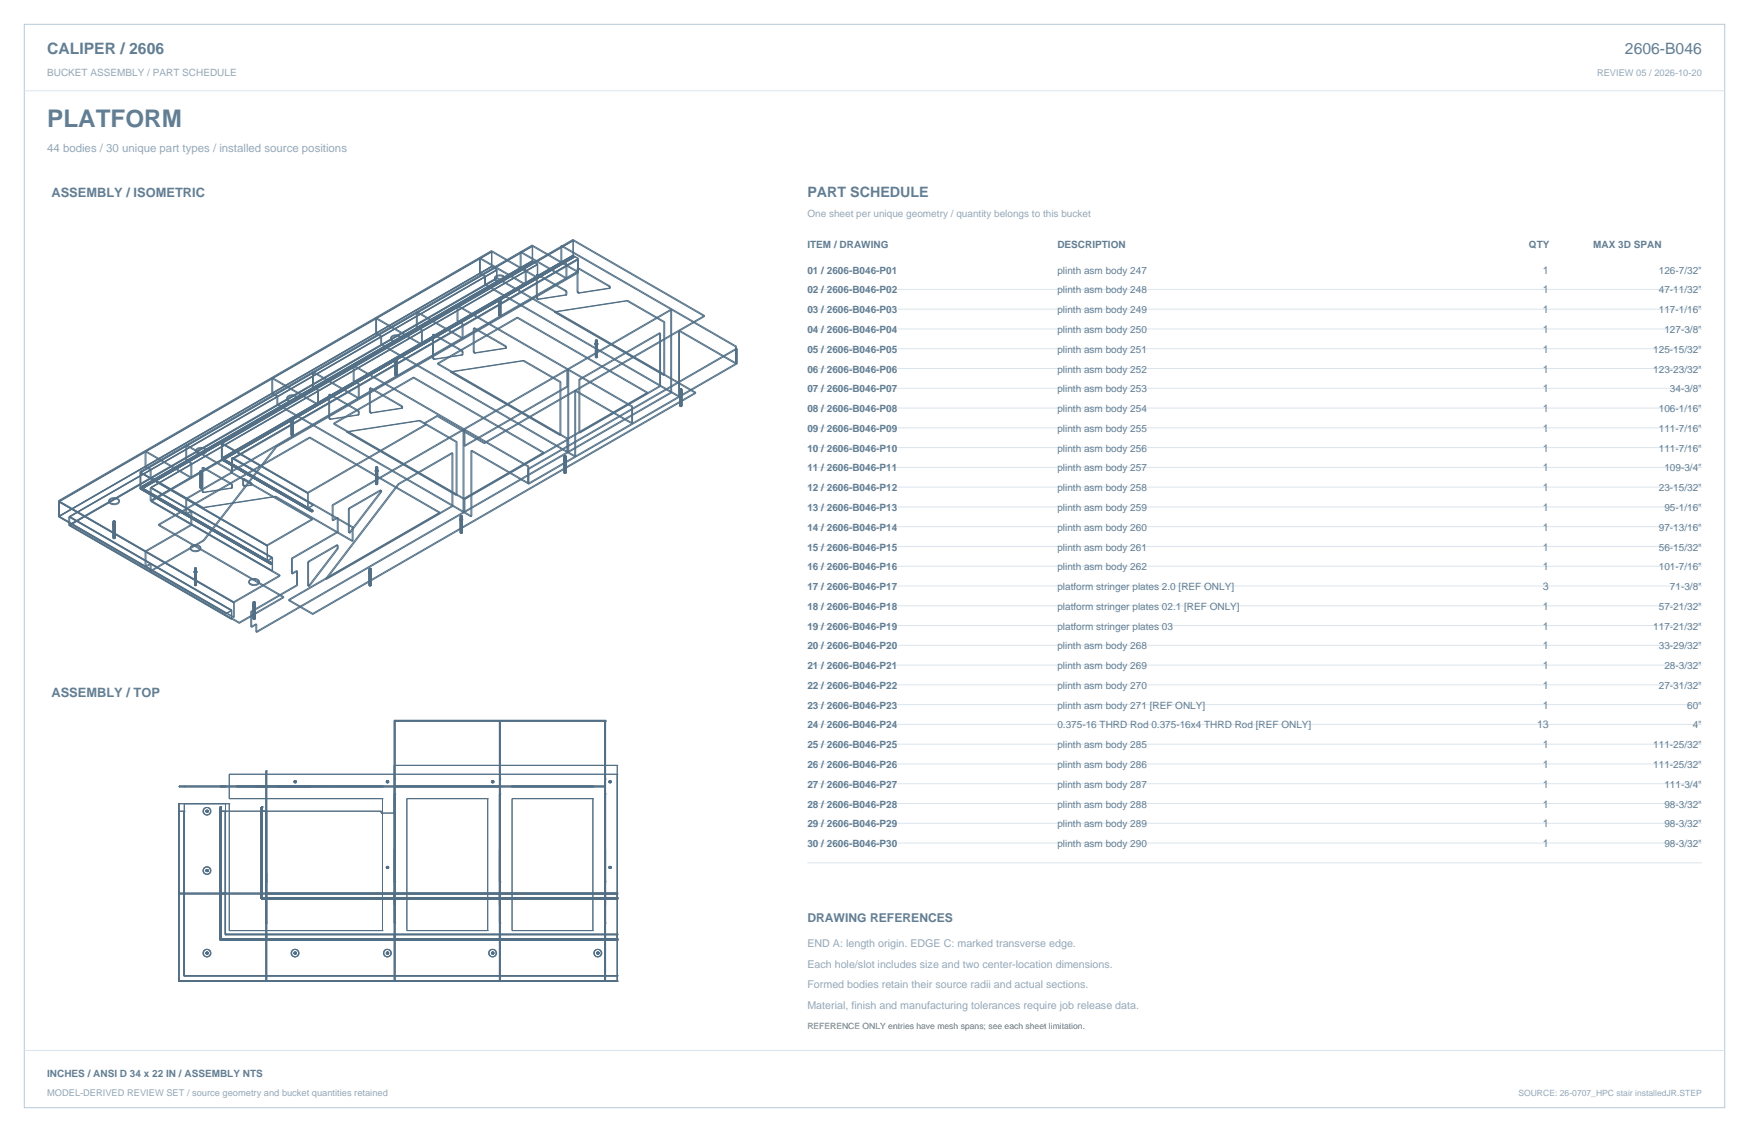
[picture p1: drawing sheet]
<svg xmlns="http://www.w3.org/2000/svg" width="864mm" height="559mm" viewBox="0 0 864 559" stroke-linecap="round" stroke-linejoin="round" font-family="sans-serif">
<path d="M12 12h840v535h-840z" fill="none" stroke="#b8cad8" stroke-width=".49"/>
<g fill="none" stroke="#dbe5ed" stroke-width=".49">
<path d="M12 45h840M399 143h441M399 153h441M399 162h441M399 172h441M399 182h441M399 192h441M399 201h441M399 211h441M399 221h441M399 231h441M399 240h441"/>
<path d="M399 250h441M399 260h441M399 270h441M399 280h441M399 289h441M399 299h441M399 309h441M399 319h441M399 328h441M399 338h441M399 348h441M399 358h441"/>
<path d="M399 367h441M399 377h441M399 387h441M399 397h441M399 406h441M399 416h441M399 426h441M12 519h840"/>
</g>
<g fill="none" stroke="#536f85" stroke-width=".49">
<path d="M283 118v9M283 118l-213 123 193-112v1M283 118l65 38M237 128v7M237 128l22 13v-7M237 135l2 2M237 127v1M237 127v8M237 127l23 13v-7M237 135h.1M237 135l3 1M239 137v4"/>
<path d="M240 136v4M240 136l-1 1M243 124l-214 123M243 124l23 13M243 124v8l2 1-211 122 80 46-2 2M244 137v1M244 137h.1M244 138h.1M244 138h1M244 138l1 1M245 136v1M245 136l-1 1"/>
<path d="M245 137h-1M245 138v1M245 138h.1M245 139h.1M245 136h.1M245 137h.1M245 133v4M245 137l99 57M245 137l-211 122M245 138l1 1M245 139h1M245 133v5l-211 121"/>
<path d="M245 133l-2-2-214 124 86 50M245 133l-211 122M246 139h.1M246 136h-1M246 136l-1 1M246 136h.1M246 139h1M247 136h-1M247 136h.1M247 139h.1M247 136h1M248 139h.1"/>
<path d="M248 139h-1M248 136v1M248 136h.1M248 138v1M248 137h1M248 136h1M249 138h-1M249 139h-1M249 138v1M249 137h.1M249 136v1M249 138h.1"/>
<path d="M249 137v1M257 124l22 14v-8h1M257 124v8l2 2M257 124h.1M257 124v8l3 1M257 124l23 13v-7M260 133l-1 1M263 129l3 2-191 110 60 34-3 2v-8M263 121v9M263 121l22 13-171 99M263 121l-194 112M263 129v1"/>
<path d="M263 129l-194 112M263 129h.1M263 130l-193 111M265 136v11M265 136h.1M265 130v17M265 136l14 8M265 135v1M266 130v7l-23-13-214 124 86 50 23-14M266 130l-3-1-194 112 65 37M266 130l-192 111M266 135h-1"/>
<path d="M266 135h.1M266 135l-1 1M266 135l14 8M277 129v-8l86 50M280 130l-3-1v-8l87 50M283 126l3 2M283 127h.1M283 127l-209 120M283 127l-208 121M283 127l-208 120 63 37M283 127l-173 100M283 127l-173 100v-1"/>
<path d="M285 133v11M285 133h.1M285 134l-22-13-194 112 63 37M285 134l-171 99M285 134l1 1M285 133l15 8M285 132v1M285 132h.1M286 128h-1v6M286 128l-3-2-174 100 46 26M286 128l-171 98M286 128l-172 99h1l171-99"/>
<path d="M286 128h.1M286 128v7M286 135l-149 86M286 132h.1M286 132l-1 1M286 132l15 9M206 154v8l2 1M206 154l22 13M206 154h.1M206 154v7l3 2M206 154l23 13M226 151v8"/>
<path d="M226 151l86 50M226 159l2 1M226 151h.1M226 151v7M226 158v1M226 158l3 2M229 160v7M229 160h-1M239 141l96 55M240 140l96 56M240 140l-1 1M246 149h.1"/>
<path d="M246 149v1M246 150h.1M246 149h1M246 150h1M246 156h.1M246 148h.1M246 147h.1M246 155v1M246 147v1M246 147h1M246 156h1M246 148h1"/>
<path d="M246 147v9M246 155l1 1M246 155h.1M247 149h.1M247 150h.1M247 147l-1 1M247 147h.1M247 148h.1M247 147h-1M247 156h-1M247 147v1M247 147v9"/>
<path d="M247 155v1M247 155h-1M247 156h.1M247 155h.1M247 149h-1M247 149v1M247 149h1M248 149h.1M248 149l-1 1M248 149h-1M255 157l-39 22M255 157l-39 23"/>
<path d="M255 157l65 37M255 157h.1M265 147h.1M265 147v1M265 148h.1M265 147h1M266 147h.1M266 147l-1 1M266 147v1M266 148h-1M266 148h.1M274 154l54 31"/>
<path d="M274 154h.1M279 144h.1M279 146l-14 2M279 146h.1M279 144v2M280 143v1M280 143l-1 1M280 144h.1M280 144h-1M280 145l-14 3M280 145l-1 1M280 145h.1"/>
<path d="M280 144v1M285 144h.1M285 144v1M285 145h.1M285 145h1M285 144h1M286 144h-1M286 144h.1M286 145h.1M286 144l-1 1M286 144v1M300 141h1"/>
<path d="M301 141h.1M301 141v1M301 142l-15 3M301 142h.1M301 141h-1M301 142l-15 2M310 149l18 10M310 149l-36 5M310 148l18 11M310 148v1M310 148l-36 6M328 159v26"/>
<path d="M328 159h.1M348 156l-65-37-174 100 43 25 58-34v-1M348 156l-109 63M348 156l-109 62M348 156h.1M185 165v-8l23 13M185 165l3 1M186 165v-8l23 13M186 165h-1M186 165l2 1M188 166v4l96 55M188 166h.1"/>
<path d="M193 167v1M193 167h.1M193 168h.1M193 166v2M193 166v1M193 166h.1M193 168h1M194 166h-1M194 166l-1 1M194 166h.1M194 168h.1M194 168v1"/>
<path d="M194 165v1M194 168h1M194 169h1M195 166h-1M195 165v1M195 165h-1M195 178v1M195 179h.1M195 178h.1M195 179h1M195 177h.1M195 168v1"/>
<path d="M195 168h1M195 169h1M195 177v8M195 177v9M195 166h.1M195 165h.1M195 166h1M195 165h1M195 178h1M196 177v9M196 177h-1M196 177h.1"/>
<path d="M196 168v1M196 179h.1M196 177v8M196 178h.1M196 166h1M196 165v1M196 165h1M196 178v1M196 168h.1M196 169h.1M197 166h.1M197 165v1"/>
<path d="M197 168v1M197 168h-1M197 169h-1M197 166h1M197 168h.1M198 166v1M198 166h.1M198 168h.1M198 168h-1M198 167h.1M198 166v2M198 167v1"/>
<path d="M208 163v7M209 170h-1M209 163v7M209 163h-1M214 177h.1M214 166v11M214 165v1M214 165h.1M214 176v1M214 176h.1M214 165v11M214 165l14 8"/>
<path d="M214 177h1M215 177h-1M215 177h.1M216 179l64 37 40-22M216 180l64 37M216 179v1M228 173h.1M228 175l-14 2M228 173v1M228 175h.1M228 174h.1M228 160v7"/>
<path d="M228 174v1M228 173h1M229 175h-1M229 175l-14 2M229 173l-1 1M229 173h.1M229 175h.1M229 173v1M229 174h-1M229 174h.1M229 167h-1M229 174v1"/>
<path d="M234 174h.1M234 162v12M234 162h.1M234 173h.1M234 173v1M234 162v11M234 162l15 9M234 174h1M234 162h1M235 174h.1M235 162h-1M235 162l15 9"/>
<path d="M235 174h-1M249 171h.1M249 171h1M249 172l-15 2M250 172h-1M250 171h.1M250 172h.1M250 171v1M250 171h-1M250 172l-15 2M258 178l18 11M258 178l-36 6"/>
<path d="M259 178l18 10M259 178h-1M259 178l-36 5M294 170h.1M294 169v1M294 169h.1M294 176h.1M294 170h1M294 176v1M294 168h.1M294 168v8M294 177h.1"/>
<path d="M294 169h1M294 168v9M294 168h1M294 176h1M295 177h-1M295 168h.1M295 176h.1M295 168v9M295 177h.1M295 168h-1M295 170h.1M295 170h-1"/>
<path d="M295 169h.1M295 176v1M295 168v8M295 169v1M326 164v26l-40 23M326 164v1M326 164l-40 23M326 165l-40 23M326 165v26l-40 23M335 163l28 17M335 163v33M336 163v33"/>
<path d="M336 163l28 16M336 163h-1M363 171v9M364 179v1M364 179l-103 60M364 171v8M364 171h-1M364 179l-1 1M364 172v8M364 180l-103 59M134 187v7M134 187l23 13"/>
<path d="M134 194l3 2v4M135 187v7M135 187h-1M135 187l22 13M135 194h-1M135 194l2 2v4M137 200l96 55M137 200h.1M142 196v1M142 197h.1M142 197v1M142 196h.1"/>
<path d="M142 198h.1M142 196v1v-1M142 197l1 1M142 198h1M142 195v1M143 198h.1M143 195h-1M143 196h-1M143 195v1M143 198h1M143 195h.1M144 198h.1"/>
<path d="M144 195h-1M144 195h1M144 195h.1M145 195v1M145 195h.1M145 198h.1M145 198h-1M145 196h1M145 195h1M146 198h.1M146 198h-1M146 196h.1"/>
<path d="M146 195v1M146 195h.1M146 197v1M146 196h1M146 195l1 1M146 197h.1M147 196v1M147 196h.1M147 197l-1 1M147 196l-1 1M154 184v7M154 184l23 13"/>
<path d="M154 191l3 2M155 183l-1 1M155 183v8M155 183l22 13M155 191l2 1M155 191h-1M157 193v7M157 200h.1M157 192v8M157 192v1M162 195v11M162 195h.1"/>
<path d="M163 195h.1M163 195h-1M163 195v11M163 195l13 8M163 195l14 8M174 181v7M174 181l87 49M174 188l3 2M175 180l-1 1M175 188h-1M175 180v8M175 180l86 50"/>
<path d="M175 188l2 1M177 190v7M177 196v1M177 189v7M177 189v1M182 192v11M182 192h.1M183 192h.1M183 192v11M183 192l15 9M183 192h-1M183 191l-1 1"/>
<path d="M183 191v1M183 192l15 8M195 185h.1M195 185v1M195 186h.1M196 185h.1M196 185h-1M196 186h-1M196 186h.1M196 185v1M204 186l-39 23M204 187l-39 22"/>
<path d="M204 186v1M204 186l64 37M204 187l64 37M222 184l54 31M223 183l54 32M223 183l-1 1M276 189v26M277 188v27M277 188l-1 1M280 191v-9l-51 30v41l-102 59M280 191l-50 29M280 191l-51 29h1"/>
<path d="M280 183l-50 29v8M281 182l51-29v41l-51 29zM284 193l28 16v-8M284 193v32M284 193h.1M286 187v1M286 187v26M286 188v26M320 194l-90 53M320 194h.1M328 185h.1M335 194h.1"/>
<path d="M335 194h1M336 194h.1M336 196h-1M336 194h-1M336 194v1M336 192h.1M336 192v9M336 195h.1M336 193l-1 1M336 193h.1M336 192h1M336 194h1"/>
<path d="M336 193h1M337 192h-1M337 192h.1M337 192v9M337 194h-1M337 194l-1 1M337 194h.1M337 193v1M337 193h.1M344 194l-99-57-211 122 84 48M344 194l-190 109M344 194h.1"/>
<path d="M92 220v7M92 220l23 13h-1l-22-13M92 220h.1M110 219v7M110 219l173-100v7l-174 101M110 219l42 24v8M110 219h.1M144 208h.1M144 209h.1M144 208v1M144 215h.1M144 207h.1"/>
<path d="M144 206v1M144 206v9M144 206h.1M144 215h1M144 206h1M145 207h-1M145 206v9M145 215h-1M145 215h.1M145 206h.1M145 208h-1M145 208h.1"/>
<path d="M145 207h.1M145 206v1M145 209h-1M145 208v1M145 209h.1M153 216l-75 43M153 216l64 37M153 216h.1M162 206h.1M162 206v1M162 207h.1M162 207h1"/>
<path d="M163 207h.1M163 206h-1M163 206h.1M163 206l-1 1M163 206v1M165 209l64 37 39-23M165 209h.1M165 209l64 38 39-23M171 213l54 32M172 213l54 31M172 213h-1M176 203h1"/>
<path d="M177 203h.1M177 205l-14 2M177 205h.1M177 203v1M177 203h-1M177 204v1M177 204h.1M182 203h.1M182 203l1 1M183 204h.1M183 203h.1M183 203h-1"/>
<path d="M183 203v1M183 204h1M184 204h-1M198 201h.1M198 202l-15 2M198 202h.1M198 201v1M198 200v1M198 200l1 1M199 201h-1M199 201h.1M199 201l-1 1"/>
<path d="M199 201l-15 3M207 208l18 10M207 208l-36 5M207 208h.1M207 208l19 10M207 208l-35 5M210 209h.1M210 209l-58 34M216 206l23 13M216 205l23 13M216 206l-6 3M216 205v1"/>
<path d="M216 205l-6 4M225 218v27M226 218v26M226 218h-1M229 212l-65 38M239 218v1M277 215h-1M280 217l-51 29 1 1M280 217v6l-51 30M280 217h.1M286 213v1M312 201h.1"/>
<path d="M336 200v1M336 200h.1M336 201h.1M336 200h1M337 201h-1M337 200h.1M337 200h-1M337 201h.1M337 200v1M69 233v8M69 233l63 36M72 223l22 13v-7"/>
<path d="M72 223v7l2 2M72 223l23 13v-7M72 223v7l3 2M72 223h.1M74 232v4h1M75 232v4M75 236l25 14v1l36-6M75 232h-1M92 227l2 2M92 227h.1M92 227l3 2M95 229h-1"/>
<path d="M97 223h.1M97 222v1M97 223v1M97 222h.1M97 223l1 1M97 224h1M97 221v1M98 224h.1M98 221h-1M98 222h-1M98 221v1M98 224h1"/>
<path d="M98 221h.1M99 234h.1M99 235h.1M99 234v1M99 224h.1M99 233h.1M99 232v1M99 232h.1M99 232v9M99 234h1M99 221h.1M99 221h-1"/>
<path d="M99 221h1M99 232h1M100 233h-1M100 232v9M100 232h.1M100 233h.1M100 232v1M100 234h-1M100 234h.1M100 231v11M100 221v1M100 221h.1"/>
<path d="M100 231h.1M100 235h-1M100 234v1M100 235h.1M100 224h.1M100 224h-1M100 231l14 8M100 222h1M100 221h1M100 231h1M101 231h.1M101 231h-1"/>
<path d="M101 224h.1M101 224h-1M101 231l14 8M101 222h.1M101 221v1M101 221h.1M101 223v1M101 222h1M101 221l1 1M101 223h.1M102 222v1M102 222h.1"/>
<path d="M102 223l-1 1M102 223h-1M109 226l45 27-45-26M109 227v-9l43 25M109 227l45 26M109 227h.1M110 227h.1M110 226l45 26M110 227l45 25M114 233l40 23M114 233l40 24M114 233h.1"/>
<path d="M114 239h.1M114 239v1M114 240h.1M114 226v7l-22 13v8l2-2v7l-22 13v8l2-2M114 240v1M114 226l60 34M115 239h-1M115 239h.1M115 239l-1 1M115 226v7l-23 13v8l3-2v7l-23 13v8l3-2M115 239v1M115 226l40 23"/>
<path d="M115 226h-1M115 226l59 34M120 239h.1M120 237v2M120 237h.1M120 239v1M120 240h.1M120 236v1M120 236h.1M120 240h1M121 236h.1M121 236h-1"/>
<path d="M121 240h-1M121 240h.1M121 236l-1 1M121 236l3 2M124 239h.1M124 240h.1M124 239v1M124 238v1M124 238h.1M124 239l-3 1M137 221l-36 46M137 221l-1-1-36 47"/>
<path d="M185 232v1M185 232h.1M185 233h.1M185 233h1M186 239h.1M186 232v1M186 231h.1M186 230v1M186 232h-1M186 230h.1M186 230v9M186 233h.1"/>
<path d="M186 232h.1M186 232h1M187 232v1M187 232h.1M187 233h-1M187 233h.1M197 239h.1M197 239l-36 47M223 223v27l-62 36M223 223l1 1M223 223l-26 16M224 224v26l-63 36"/>
<path d="M224 224l-27 15M233 223l28 16M233 223v32M233 222l28 16v1M233 222v1M233 222v33M261 231l103-59-103 60zM261 230v9M261 230h.1M268 223v1M278 227h.1M278 226v1"/>
<path d="M278 227h1M278 227l1 1M278 226h.1M278 226h2M279 233v1M279 233h.1M279 234h.1M279 225h.1M279 225v9M279 227h.1M279 228h.1M279 227h-1"/>
<path d="M279 227h1M280 227h.1M280 226v1M280 227l-1 1M280 227h-1M280 223l51-29v-41l-51 29v42l-50 29v-6M284 225h.1M29 247v8M29 247l86 50M29 255l83 48M29 255v-7l214-124v8l-214 123M29 248l87 49v8l-87-50z"/>
<path d="M34 259l80 47M34 255v4M34 255l80 47v4M34 259l84 49M34 259v-4l80 46M54 248h.1M54 247v1M54 248v1M54 246v1M54 248h1M54 249h1M55 246h-1"/>
<path d="M55 247h-1M55 246v1M55 248v1M55 248h.1M55 249h.1M55 246h.1M55 248l1 1M55 249h1M56 246h-1M56 246h.1M56 259h.1M56 259v1"/>
<path d="M56 260h.1M56 249h.1M56 259h1M56 260h1M56 257v1M56 257h.1M56 257v9M56 258h.1M56 258v1M56 246h1M56 258l1 1M56 257h1"/>
<path d="M56 257l1 1M57 258h-1M57 257h.1M57 257v1M57 257h-1M57 257v9M57 258h.1M57 259h.1M57 260h.1M57 246h.1M57 259v1M57 249h.1"/>
<path d="M57 249h-1M57 246h1M58 248v1M58 248l-1 1M58 249h-1M58 246v1M58 246h.1M58 248h.1M58 249h.1M58 247h1M58 246l1 1M59 248h.1"/>
<path d="M59 248l-1 1M59 248h-1M59 247h.1M59 247v1M59 248v-1v1M69 241l65 37M69 241l65 38M69 241h.1M70 241v-8l62 36M70 241l64 37M70 241l-1-8 194-111v7l-194 112M70 241h.1"/>
<path d="M74 247l60 35M74 241v6M74 241l60 35v6M75 248v-7l60 34M75 248l63 36M78 259l62 36M78 259h.1M99 241h.1M99 241h1M100 241h-1M100 241h.1M100 242h.1"/>
<path d="M100 242v1M100 243h.1M100 243h1M101 243h-1M101 243h.1M114 241l-14 2M114 241h.1M115 241l-14 2M115 241h.1M115 241h-1M115 240l-1 1M115 240v1"/>
<path d="M136 245l38 22M152 243v8l3-2M154 253h.1M154 257l-22 13M154 256v1M154 256l-22 13M154 252h.1M155 252h.1M155 252l-1 1M155 249l-3 2M164 249l65-37v41l-103 59M164 257h.1"/>
<path d="M164 249v8M164 249v1M164 250v7M167 255v1M167 255v7l-23 14M167 255l-3 2M167 256v7l-23 13M167 256l-3 1M172 251v12M172 251v1M172 251h.1M172 251h1"/>
<path d="M172 252v11M173 251l-1 1M173 251h.1M188 242v1M188 242l-16 9M188 242h.1M188 243l-15 20M188 243h.1M188 242l-15 9M217 253l-74 43M217 253h.1M226 244l-1 1"/>
<path d="M227 256h.1M227 257h.1M227 256v1M227 257h1M227 255h.1M227 255v8M227 255l1 8M227 255h1M228 256h-1M228 256l-1 1M228 255h-1M228 254l-1 1"/>
<path d="M228 255h.1M228 254v9M228 254h.1M228 256v1M228 256h.1M228 254v1M228 255v8M228 257h.1M233 255h.1M56 266h.1M56 265v1M56 265h.1"/>
<path d="M56 265l1 1M56 265h1M57 266h-1M57 265v1M57 265h.1M57 266h.1M74 278h1M94 270v1M94 271h.1M94 271v1M94 270h.1M94 271l1 1"/>
<path d="M94 272h1M95 269l-1 1M95 270h-1M95 269v1M95 272h.1M95 269h.1M95 270h.1M95 272h1M96 269l-1 1M96 269h.1M96 269h-1M96 272h.1"/>
<path d="M96 272h1M96 269h1M97 272h.1M97 269h.1M97 269h1M98 269h.1M98 269v1M98 272h.1M98 272h-1M98 270h1M98 269h1M98 271v1"/>
<path d="M99 270h.1M99 269v1M99 271v1M99 272h-1M99 271h-1M99 270v1M99 271h.1M99 271v-1v1M100 267l-26 15v-4M100 267h1M101 267l-26 15v-4M132 269v1"/>
<path d="M132 269v8M134 278v1M134 279h.1M134 278h.1M135 275l-3 2M135 275l-1 7M144 276v7M144 276h.1M152 278v11M152 278h.1M152 277v1M152 277l1 1"/>
<path d="M152 277h.1M152 277h1M153 278h-1M153 277v1M153 277h.1M166 269l-14 8M166 269l1 1M166 269h.1M166 271l-13 18M166 271h1M166 269h1M166 271h.1"/>
<path d="M167 269h.1M167 270l-1 1M167 269v1M167 270v1M167 270h.1M167 269l-14 8M167 271l-14 18M167 271h.1M172 263h1M172 263h.1M173 263h.1M173 263h-1"/>
<path d="M174 260v7M174 267h.1M174 260h.1M227 263h.1M227 263h1M228 263h.1M228 263h-1M96 282h.1M96 283h.1M96 282v1M96 289h.1M96 281h.1"/>
<path d="M96 282h1M96 283h1M96 280v1M96 280v9M96 280h.1M97 280v9M97 289h.1M97 280h-1M97 289h-1M97 281h.1M97 281h-1M97 280h.1"/>
<path d="M97 282h.1M97 283h.1M97 280v1M97 282v1M115 297v8M123 287v1M123 288h.1M123 287h.1M123 286v1M123 288h1M123 288l1 1M124 286h-1"/>
<path d="M124 287h-1M124 286v1M124 288v1M124 288h.1M124 289h.1M124 286h.1M124 288l1 1M124 289h1M125 286h-1M125 286h.1M125 299h.1M125 299v1"/>
<path d="M125 300h.1M125 298v1M125 289h.1M125 289h1M125 299h1M125 300h1M125 297h.1M125 297v9M125 298h.1M125 297v1M125 286h1M125 297h1"/>
<path d="M126 297l-1 1M126 297h.1M126 297v9M126 289h.1M126 299h.1M126 300h.1M126 299h-1M126 298h-1M126 298h.1M126 298v1M126 286h1M126 286h.1"/>
<path d="M126 299v1M126 288v1M127 286h.1M127 288v1M127 288h-1M127 289h-1M127 286v1M127 288h.1M127 289h.1M127 287h1M127 286h1M128 288l-1 1"/>
<path d="M128 288h.1M128 288h-1M128 287h.1M128 286v1M128 287v1M138 284l-23 13M138 284h.1M140 295l-22 12M140 295h.1M140 295l-22 13M143 296h.1M143 296l11 7"/>
<path d="M144 283h.1M146 282v7M146 289h1M146 282h1M146 282l-2 1M146 289l-22 13M147 282v7M147 282l-3 1M147 289l-23 13M152 289h.1M152 289h1M153 289h.1"/>
<path d="M153 289h-1M161 286h.1M182 282h.1M182 283h.1M182 282v1M182 283h1M182 289h.1M182 281h.1M182 281v8M182 289h1M182 281h1M183 282h-1"/>
<path d="M183 281h-1M183 281h.1M183 289h.1M183 280l-1 1M183 289h-1M183 280v9M183 280h.1M183 282v1M183 282h.1M183 280v1M183 283h-1M183 281v8"/>
<path d="M183 283h.1M114 301l-2 2M114 301v5M116 305h-1M118 307v1M124 302v7M124 302h.1M124 309v1M124 302v8M125 306h.1M125 305v1M125 305h.1"/>
<path d="M125 305h1M126 306h-1M126 305h.1M126 306h.1M126 305v1M126 312h1M126 308h1M126 308v4M126 308l-2 1M127 308v4M127 308l-3 2M154 303h.1"/>
<path d="M195 356h.1M195 356v128M195 356h104M247 356h.1M247 356v128M299 356h.1M299 356v128M195 378h.1M195 378h110M305 378h.1M305 378v106M88 397h.1"/>
<path d="M88 397v87M88 397h25M88 388h.1M88 388h107M91 397h.1M91 388h.1M91 397v85M100 400h.1M101 399h.1M101 399l-1 1M102 399h.1M102 399h-1"/>
<path d="M102 400h.1M102 399h1M103 399h.1M103 399h1M104 399h.1M104 399v1M104 400h.1M109 398h.1M109 398v66M109 388h.1M109 398v65M111 397h.1"/>
<path d="M111 388h.1M111 397v64M113 397h.1M113 382h.1M113 394h.1M113 382v12M113 397v62M113 382h192M113 394h76M117 388h.1M118 388h.1M126 388h.1"/>
<path d="M129 398h1M129 398h.1M129 398v46M129 388h.1M129 398v45M130 398h.1M130 398v45M131 381h.1M131 381v103M131 381h1M131 388h.1M132 388h.1"/>
<path d="M132 381h.1M132 381v103M137 388h.1M138 388h.1M145 386h.1M145 385v1M145 386h1M145 385h.1M146 386h.1M146 386h-1M146 385h.1M146 385h-1"/>
<path d="M146 385v1M153 388h.1M162 388h.1M189 394h.1M189 394v65M189 388h.1M191 386h.1M191 385v1M191 385h.1M191 385l1 1M191 386h1M192 386h.1"/>
<path d="M192 386h-1M195 392h.1M195 385h.1M195 388h.1M195 388h52M201 394h.1M201 394h40M201 394v65M241 394h.1M241 394v65M243 386h.1M243 385h.1"/>
<path d="M243 385v1M243 386h1M244 386h.1M244 386h-1M247 392h.1M247 385h.1M247 388h.1M247 388h52M253 388h.1M253 394h.1M253 394h40M253 394v65"/>
<path d="M293 394h.1M293 394v65M293 388h.1M299 392h.1M299 385h.1M299 388h.1M301 386h.1M301 385h.1M301 385v1M301 386h1M302 386h.1M302 386h-1"/>
<path d="M305 382h.1M88 400h.1M88 400h3M91 400h.1M91 400v82M100 401h.1M100 400v1M100 401h1M101 401h.1M101 401v1M101 402h.1M101 402h1"/>
<path d="M102 401h.1M102 400v1M102 402h.1M102 400h1M103 401h.1M103 401h-1M103 402h.1M103 402h-1M103 400h.1M103 400v1M104 401h.1M104 401l-1 1"/>
<path d="M104 400v1M109 400h.1M109 400h79M111 400h.1M111 400v61M129 400h.1M131 400h.1M131 419h1M132 400h.1M188 401h.1M188 400h.1M188 401h7"/>
<path d="M188 400v1M195 401h.1M195 419h.1M195 410h.1M195 420h.1M247 419h.1M247 410h.1M247 420h.1M299 419h.1M299 410h.1M299 420h.1M100 430h.1"/>
<path d="M100 429h.1M100 430l1 1M100 429v1M101 429h.1M101 431h.1M101 429h-1M101 428h.1M101 428v1M101 431l1 1M102 430h.1M102 428h.1M102 432h.1"/>
<path d="M102 428h-1M102 429h.1M102 429v1M102 428h1M102 429h1M103 429h.1M103 430h-1M103 429v1M103 432h.1M103 428h.1M103 432h-1M103 430h.1"/>
<path d="M103 431h.1M103 431v1M103 428l1 1M104 431h.1M104 429h.1M104 431h-1M104 430h.1M104 430v1M104 429v1M131 435h.1M131 435h1M131 431h1"/>
<path d="M131 432h1M132 435h.1M191 428h.1M191 428v1M191 429h.1M191 428h1M192 429h.1M192 428h.1M192 429h-1M192 428h-1M192 428v1M195 435h.1"/>
<path d="M247 435h.1M299 435h.1M301 428h.1M301 428v1M301 429h.1M301 428h1M302 428h.1M302 428h-1M88 441h.1M88 441h217M91 441h.1M109 441h.1"/>
<path d="M111 441h.1M113 459h.1M113 459h76M118 441h.1M129 443h.1M129 444h.1M129 443h176M129 444h176M130 443h175M130 443h.1M131 441h.1M131 456h.1"/>
<path d="M131 441h1M131 456h1M131 455h1M132 441h.1M132 456h.1M154 441h.1M189 459h.1M195 443h.1M195 441h.1M195 456h.1M195 455h.1M195 447h.1"/>
<path d="M201 459h.1M201 459h40M241 459h.1M247 443h.1M247 441h.1M247 456h.1M247 455h.1M247 447h.1M253 459h.1M253 459h40M293 459h.1M299 443h.1"/>
<path d="M299 441h.1M299 456h.1M299 455h.1M299 447h.1M305 441h.1M305 444h.1M305 443h.1M100 470h.1M100 471h.1M100 470v1M100 471l1 1M101 469h.1"/>
<path d="M101 472h.1M101 469l-1 1M101 472h1M102 471h.1M102 470v1M102 470h.1M102 469h.1M102 472h.1M102 469h-1M102 469h1M102 470h1M103 471h.1"/>
<path d="M103 470h.1M103 471h-1M103 472h.1M103 469h.1M103 472h-1M103 470v1M103 469h1M104 472h.1M104 469h.1M104 472h-1M104 469v1M104 471h.1"/>
<path d="M104 470h.1M104 471v1M104 470v1M109 464h.1M109 464h196M109 463h.1M109 463h196M111 461h.1M111 461h194M131 464h.1M131 461h.1M132 464h.1"/>
<path d="M132 461h.1M144 470h.1M144 471h.1M144 470v1M144 471v1M144 469h.1M144 472h.1M144 469v1M144 472h1M145 469h.1M145 472h.1M145 469h-1"/>
<path d="M145 471h.1M145 470h.1M145 470v1M145 472h1M145 471h1M146 470h.1M146 470h-1M146 472h.1M146 469h.1M146 471h.1M146 469h-1M146 470v1"/>
<path d="M146 469h1M147 472h.1M147 469h.1M147 472h-1M147 469v1M147 471h.1M147 470h.1M147 471v1M147 470v1M189 470h.1M189 471h.1M189 470v1"/>
<path d="M189 471l1 1M190 469h.1M190 472h.1M190 469l-1 1M190 472h1M191 471h.1M191 470h.1M191 470v1M191 469h.1M191 472h.1M191 469h-1M191 469h1"/>
<path d="M191 470h1M191 471h1M192 471h.1M192 471h-1M192 470h.1M192 472h.1M192 469h.1M192 472h-1M192 470v1M192 469h1M193 472h.1M193 469h.1"/>
<path d="M193 472h-1M193 469v1M193 471h.1M193 470h.1M193 471v1M193 470v1M195 464h.1M195 461h.1M241 470h.1M241 471h.1M241 470v1M241 471l1 1"/>
<path d="M242 469h.1M242 472h.1M242 469l-1 1M242 472h1M243 471h.1M243 470v1M243 470h.1M243 469h.1M243 472h.1M243 469h-1M243 469h1M243 470h1"/>
<path d="M244 471h.1M244 470h.1M244 471h-1M244 472h.1M244 469h.1M244 472h-1M244 470v1M244 469h1M245 472h.1M245 469h.1M245 472h-1M245 469v1"/>
<path d="M245 471h.1M245 470h.1M245 471v1M245 470v1M247 464h.1M247 461h.1M293 470h.1M293 471h.1M293 470v1M293 471l1 1M294 469h.1M294 472h.1"/>
<path d="M294 469l-1 1M294 472h1M295 471h.1M295 470v1M295 470h.1M295 469h.1M295 472h.1M295 469h-1M295 469h1M295 470h1M296 472h.1M296 469h.1"/>
<path d="M296 472h-1M296 471h.1M296 470h.1M296 471h-1M296 470v1M296 469h1M297 472h.1M297 469h.1M297 472h-1M297 469v1M297 471h.1M297 470h.1"/>
<path d="M297 471v1M297 470v1M299 464h.1M299 461h.1M305 461h.1M305 464h.1M305 463h.1M305 464h-196M88 484h.1M88 484h217M91 482h.1M91 482h214"/>
<path d="M131 484h.1M131 482h.1M132 484h.1M132 482h.1M195 484h.1M195 482h.1M247 484h.1M247 482h.1M299 484h.1M299 482h.1M305 484h.1M305 482h.1"/>
</g>
<text font-size="12" fill="#617e94" x="23" y="63">PLATFORM</text>
<g font-size="7.8" fill="#617e94">
<text x="23" y="27">CALIPER / 2606</text>
<text x="802" y="27">2606-B046</text>
</g>
<text font-size="7.1" fill="#617e94" x="399" y="97">PART SCHEDULE</text>
<g font-size="6.3" fill="#617e94">
<text x="25" y="97">ASSEMBLY / ISOMETRIC</text>
<text x="25" y="344">ASSEMBLY / TOP</text>
</g>
<text font-size="6" fill="#617e94" x="399" y="455">DRAWING REFERENCES</text>
<text font-size="5.6" fill="#93a8b9" x="23" y="75">44 bodies / 30 unique part types / installed source positions</text>
<g font-size="5.3" fill="#617e94">
<text x="762" y="135">1</text>
<text x="762" y="145">1</text>
<text x="762" y="155">1</text>
<text x="762" y="164">1</text>
<text x="762" y="174">1</text>
<text x="762" y="184">1</text>
<text x="762" y="194">1</text>
<text x="762" y="203">1</text>
<text x="762" y="213">1</text>
<text x="762" y="223">1</text>
<text x="762" y="233">1</text>
<text x="762" y="242">1</text>
<text x="762" y="252">1</text>
<text x="762" y="262">1</text>
<text x="762" y="272">1</text>
<text x="762" y="282">1</text>
<text x="762" y="291">3</text>
<text x="762" y="301">1</text>
<text x="762" y="311">1</text>
<text x="762" y="321">1</text>
<text x="762" y="330">1</text>
<text x="762" y="340">1</text>
<text x="762" y="350">1</text>
<text x="759" y="360">13</text>
<text x="762" y="369">1</text>
<text x="762" y="379">1</text>
<text x="762" y="389">1</text>
<text x="762" y="399">1</text>
<text x="762" y="408">1</text>
<text x="762" y="418">1</text>
</g>
<g font-size="5.3" fill="#93a8b9">
<text x="399" y="467">END A: length origin. EDGE C: marked transverse edge.</text>
<text x="399" y="478">Each hole/slot includes size and two center-location dimensions.</text>
<text x="399" y="488">Formed bodies retain their source radii and actual sections.</text>
<text x="399" y="498">Material, finish and manufacturing tolerances require job release data.</text>
</g>
<g font-size="4.9" fill="#93a8b9">
<text x="23" y="38">BUCKET ASSEMBLY / PART SCHEDULE</text>
<text x="399" y="107">One sheet per unique geometry / quantity belongs to this bucket</text>
</g>
<g font-size="4.9" fill="#617e94">
<text x="399" y="122">ITEM / DRAWING</text>
<text x="522" y="122">DESCRIPTION</text>
<text x="755" y="122">QTY</text>
<text x="787" y="122">MAX 3D SPAN</text>
<text x="399" y="135">01 / 2606-B046-P01</text>
<text x="522" y="135">plinth asm body 247</text>
<text x="819" y="135">126-7/32&quot;</text>
<text x="399" y="145">02 / 2606-B046-P02</text>
<text x="522" y="145">plinth asm body 248</text>
<text x="819" y="145">47-11/32&quot;</text>
<text x="399" y="155">03 / 2606-B046-P03</text>
<text x="522" y="155">plinth asm body 249</text>
<text x="819" y="155">117-1/16&quot;</text>
<text x="399" y="164">04 / 2606-B046-P04</text>
<text x="522" y="164">plinth asm body 250</text>
<text x="822" y="164">127-3/8&quot;</text>
<text x="399" y="174">05 / 2606-B046-P05</text>
<text x="522" y="174">plinth asm body 251</text>
<text x="816" y="174">125-15/32&quot;</text>
<text x="399" y="184">06 / 2606-B046-P06</text>
<text x="522" y="184">plinth asm body 252</text>
<text x="816" y="184">123-23/32&quot;</text>
<text x="399" y="194">07 / 2606-B046-P07</text>
<text x="522" y="194">plinth asm body 253</text>
<text x="825" y="194">34-3/8&quot;</text>
<text x="399" y="203">08 / 2606-B046-P08</text>
<text x="522" y="203">plinth asm body 254</text>
<text x="819" y="203">106-1/16&quot;</text>
<text x="399" y="213">09 / 2606-B046-P09</text>
<text x="522" y="213">plinth asm body 255</text>
<text x="819" y="213">111-7/16&quot;</text>
<text x="399" y="223">10 / 2606-B046-P10</text>
<text x="522" y="223">plinth asm body 256</text>
<text x="819" y="223">111-7/16&quot;</text>
<text x="399" y="233">11 / 2606-B046-P11</text>
<text x="522" y="233">plinth asm body 257</text>
<text x="822" y="233">109-3/4&quot;</text>
<text x="399" y="242">12 / 2606-B046-P12</text>
<text x="522" y="242">plinth asm body 258</text>
<text x="819" y="242">23-15/32&quot;</text>
<text x="399" y="252">13 / 2606-B046-P13</text>
<text x="522" y="252">plinth asm body 259</text>
<text x="822" y="252">95-1/16&quot;</text>
<text x="399" y="262">14 / 2606-B046-P14</text>
<text x="522" y="262">plinth asm body 260</text>
<text x="819" y="262">97-13/16&quot;</text>
<text x="399" y="272">15 / 2606-B046-P15</text>
<text x="522" y="272">plinth asm body 261</text>
<text x="819" y="272">56-15/32&quot;</text>
<text x="399" y="282">16 / 2606-B046-P16</text>
<text x="522" y="282">plinth asm body 262</text>
<text x="819" y="282">101-7/16&quot;</text>
<text x="399" y="291">17 / 2606-B046-P17</text>
<text x="522" y="291">platform stringer plates 2.0 [REF ONLY]</text>
<text x="825" y="291">71-3/8&quot;</text>
<text x="399" y="301">18 / 2606-B046-P18</text>
<text x="522" y="301">platform stringer plates 02.1 [REF ONLY]</text>
<text x="819" y="301">57-21/32&quot;</text>
<text x="399" y="311">19 / 2606-B046-P19</text>
<text x="522" y="311">platform stringer plates 03</text>
<text x="816" y="311">117-21/32&quot;</text>
<text x="399" y="321">20 / 2606-B046-P20</text>
<text x="522" y="321">plinth asm body 268</text>
<text x="819" y="321">33-29/32&quot;</text>
<text x="399" y="330">21 / 2606-B046-P21</text>
<text x="522" y="330">plinth asm body 269</text>
<text x="822" y="330">28-3/32&quot;</text>
<text x="399" y="340">22 / 2606-B046-P22</text>
<text x="522" y="340">plinth asm body 270</text>
<text x="819" y="340">27-31/32&quot;</text>
<text x="399" y="350">23 / 2606-B046-P23</text>
<text x="522" y="350">plinth asm body 271 [REF ONLY]</text>
<text x="833" y="350">60&quot;</text>
<text x="399" y="360">24 / 2606-B046-P24</text>
<text x="522" y="360">0.375-16 THRD Rod 0.375-16x4 THRD Rod [REF ONLY]</text>
<text x="836" y="360">4&quot;</text>
<text x="399" y="369">25 / 2606-B046-P25</text>
<text x="522" y="369">plinth asm body 285</text>
<text x="816" y="369">111-25/32&quot;</text>
<text x="399" y="379">26 / 2606-B046-P26</text>
<text x="522" y="379">plinth asm body 286</text>
<text x="816" y="379">111-25/32&quot;</text>
<text x="399" y="389">27 / 2606-B046-P27</text>
<text x="522" y="389">plinth asm body 287</text>
<text x="822" y="389">111-3/4&quot;</text>
<text x="399" y="399">28 / 2606-B046-P28</text>
<text x="522" y="399">plinth asm body 288</text>
<text x="822" y="399">98-3/32&quot;</text>
<text x="399" y="408">29 / 2606-B046-P29</text>
<text x="522" y="408">plinth asm body 289</text>
<text x="822" y="408">98-3/32&quot;</text>
<text x="399" y="418">30 / 2606-B046-P30</text>
<text x="522" y="418">plinth asm body 290</text>
<text x="822" y="418">98-3/32&quot;</text>
<text x="23" y="532">INCHES / ANSI D 34 x 22 IN / ASSEMBLY NTS</text>
</g>
<g font-size="4.6" fill="#93a8b9">
<text x="789" y="38">REVIEW 05 / 2026-10-20</text>
<text x="23" y="541">MODEL-DERIVED REVIEW SET / source geometry and bucket quantities retained</text>
</g>
<text font-size="4.2" fill="#ad6b22" x="399" y="508">REFERENCE ONLY entries have mesh spans; see each sheet limitation.</text>
<text font-size="4.2" fill="#93a8b9" x="750" y="541">SOURCE: 26-0707_HPC stair installedJR.STEP</text>
</svg>
